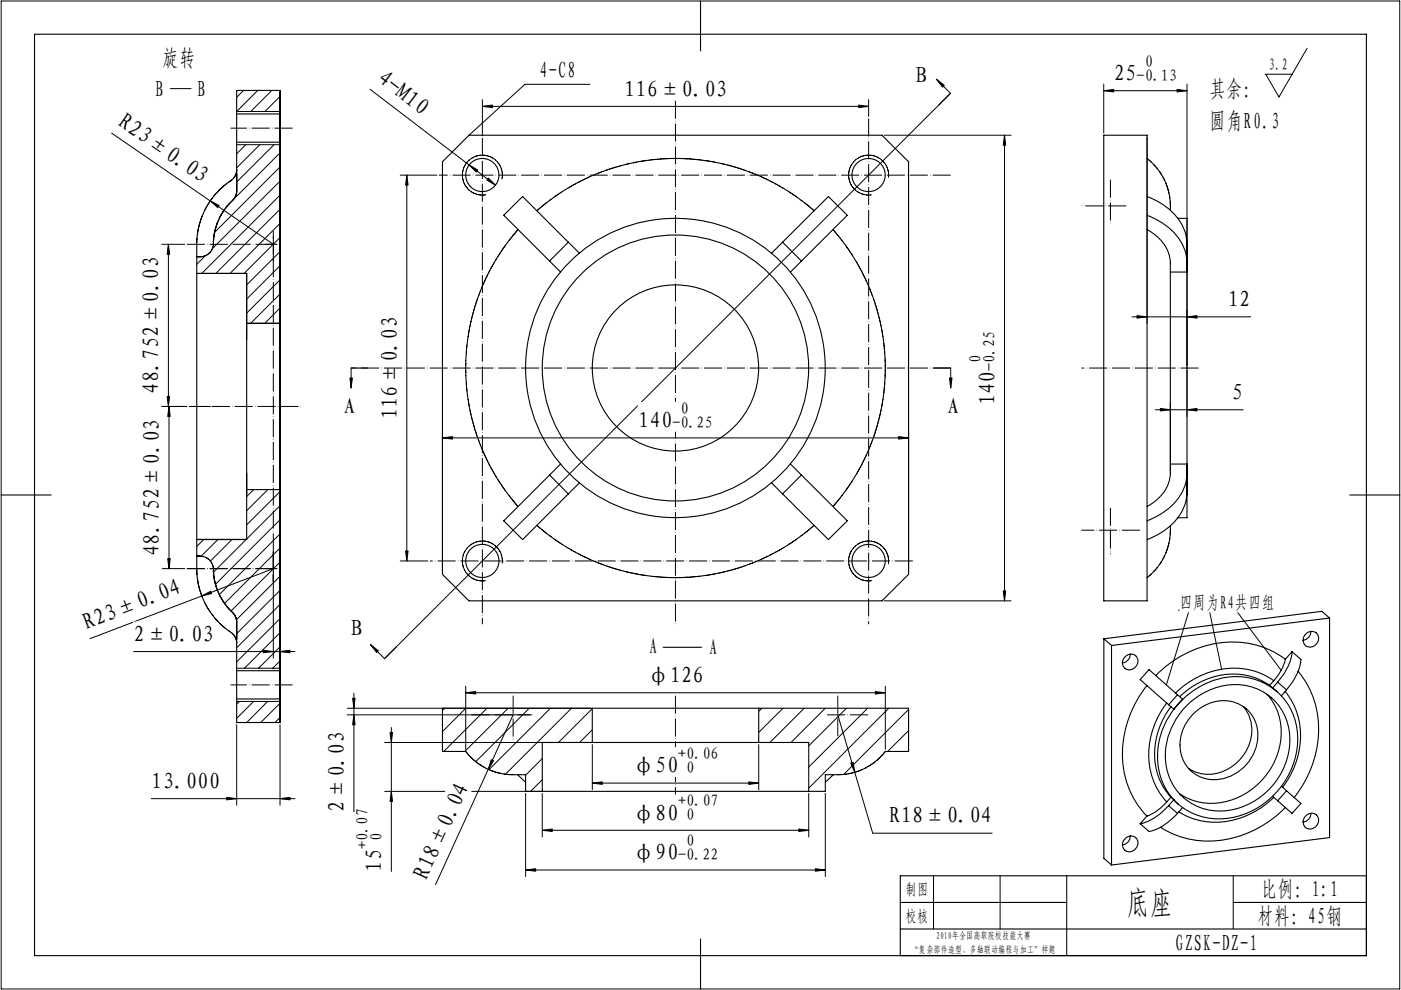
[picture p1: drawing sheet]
<svg xmlns="http://www.w3.org/2000/svg" width="297mm" height="210mm" viewBox="0 0 297 210" stroke-linecap="round" stroke-linejoin="round" font-family="sans-serif">
<g fill="none" stroke="#000" stroke-width=".23">
<path d="M7.3 7.3h282.4v195.4h-282.4zM148.5 .2v10.6M201.5 19.8l-2.5 2.5M50.2 36.2a3.4 3.4 0 0 1-2.1 2.7l-2.3 2.2-2.1 2.9-.9 1.9-.6 1.8-.4 2.9-.1 70.3M50.2 24.2h9.2M50.2 30.2h9.2M59.3 36.8v25.4M99.4 28.7h87.6l5.6 5.6v87.5l-5.6 5.6h-87.6l-5.6-5.6v-87.5zM234 28.7h9.2v98.7h-9.2zM243.2 33.6l2.1 2.1 1.6 2.5 .5 1.3 .6 2.1 .1 3M41.7 58h10.6v56.4h-10.6M45.2 51.8a2.8 2.8 0 0 1-2.6 2.7h-.9"/>
<path d="M45.3 51.8l.1-2.3 .7-2.2 .7-1.5 1.4-2.1a6.4 6.4 0 0 0 2-2.8v-21.7h9.2v134h-9.2v-21.4a4.8 4.8 0 0 0-1.9-3l-1.1-1.5-1.1-2.2-.7-2.2-.1-2.3M59.3 43.9h.1M109.8 48.7l-2.8 3.5-1.7 2.7-1.9 3.4-1.6 3.5-1.2 3.6-1.1 4.7-.6 3.8-.2 3.5 .2 4.8 .6 3.8 .7 3.5 1.3 4 1.9 4.4 1.9 3.3 1.7 2.7 2.8 3.5M113.8 44.7l3.8-3 2.7-1.7 3.4-1.9 3.8-1.6 4-1.3 4-.9 2.9-.4 3.9-.3 4.1 .1 4.5 .6 4.1 .9 3.9 1.3 3.8 1.6 3.4 1.9 3 1.9 3.5 2.8M116.5 55.4l2.3 2.3M120.5 51.4l-4 4M120.5 51.4l2.3 2.3M120.5 51.4l-9.7-9.7-4 4 9.7 9.7M163.6 53.7l12-12 4 4-12 12M165.9 51.4l4 4M176.6 48.7l2.8 3.5 2.3 3.5 1.6 3.1 1.4 3.3 1.2 3.3 1.1 4.7 .5 4.1 .2 3.5-.2 4.2-.5 4.1-.8 3.5-1.2 4-1.7 3.8-1.6 3.1-2.3 3.5-2.8 3.5M243.2 48.7a8.5 8.5 0 0 1 4.9 7.1v44.5a8.5 8.5 0 0 1-4.9 7.1"/>
<path d="M243.2 45.7a12.9 12.9 0 0 1 8.3 8.2l.1 1.5M243.2 41.7a12.8 12.8 0 0 1 8.3 8.2l.1 1.5v6.3h-3.5M249.7 46.3h2v63.5h-2M52.3 68.6h7.1M74.4 78.1h3.6M198 78.1h3.6M118.8 98.4l-12 12.1 4 3.9 9.7-9.6M167.6 98.4l12 12.1-4 3.9-12-12M248.1 98.4h3.5M.3 105h10.5M41.7 118h.9a2.85 2.85 0 0 1 2.6 2.6M52.3 103.8h7.1"/>
<path d="M59.3 110.2v25.4M113.8 111.4l3.8 3 2.7 1.8 3.4 1.8 3.8 1.7 4 1.2 4 1 2.9 .4 3.9 .2 4.1-.1 4.5-.5 4.1-1 3.9-1.2 3.8-1.7 3.4-1.8 3-2 3.5-2.8M116.5 100.8l4 4M122.8 102.4l-2.3 2.4M169.9 100.8l-4 4M248.1 111.5l-.1 3.1-.6 2-.5 1.4-1.6 2.5-2.1 2M251.6 104.8a11.1 11.1 0 0 1-6.4 8.7l-2 .9M251.6 100.8a11.1 11.1 0 0 1-6.4 8.7l-2 1M286.2 105h10.6M41.7 120.6l.4 3.5 .6 2.1 .7 1.7 2.1 3.1 2.1 2.1a6.6 6.6 0 0 1 2.4 2.4l.2 .7M59.3 128.5h.1M84 137.2l-2.5 2.5"/>
<path d="M140.6 137.3h8.1M234 135.5v46.6l1.7 1.4M234 135.5l1.7 1.4M235.7 136.9v46.6M238.7 139.1a1.57 1.57 0 0 1 2.3 .2 1.57 1.57 0 0 1-.4 2.3 1.57 1.57 0 0 1-2.4-.1 1.57 1.57 0 0 1 .5-2.4zM239.6 138.7a1.93 1.93 0 0 1-1.6 2M272.5 139.8a20.1 20.1 0 0 0-22.1-.6 24 24 0 0 0-5.4 4.1M272.5 139.8l-.7 2.1-1.7 2.5M273.9 138.2a11.2 11.2 0 0 1-3 6.5M273.9 138.2l1.9 1.7a11.4 11.4 0 0 1-3 6.4M273.9 138.2l-1.4 1.6M277 134.3a1.57 1.57 0 0 1 2.3 .2 1.57 1.57 0 0 1-.4 2.3 1.58 1.58 0 0 1-2.4-.1 1.58 1.58 0 0 1 .5-2.4z"/>
<path d="M278 133.9a1.94 1.94 0 0 1-1.7 1.9M281.9 131.1v46.6l-46.2 5.8M281.9 131.1l-46.2 5.8M281.9 131.1l-1.6-1.4-46.3 5.8M50.2 148.3h9.2M50.2 142.3h9.2M93.8 150.2h98.8v9.2h-4.9l-1.3 1.4-1.3 1.1-1.8 1.1-1.1 .5-2.7 .7-4.5 .1v3.6h-63.6v-3.6l-4.5-.1-2.6-.7-1.2-.5-1.8-1.1-1.3-1.1-1.3-1.4h-4.9zM125.6 150.2v7.3M160.9 150.2v7.3M243.2 145.4a22.3 22.3 0 0 0-3.8 22 18.3 18.3 0 0 0 3.8 5.7M243.6 142l7.1 6.3-1.8 2.1-7.2-6.3zM247.4 149.1a16.9 16.9 0 0 0-1.9 18.5l1.9 2.5"/>
<path d="M248.3 149.9a15.3 15.3 0 0 0-1 18.1l1 1.1M249.7 147.4l-1.9 2.1M251.5 149.8a13.8 13.8 0 0 1 15.6-3.4 11.9 11.9 0 0 1 5.9 14.3 15.3 15.3 0 0 1-15.7 11.2 11.6 11.6 0 0 1-10.1-13.6 15.8 15.8 0 0 1 4.3-8.5zM253.5 151a8 8 0 0 1 11.6 .2 8.8 8.8 0 0 1-2.5 12.4 7.7 7.7 0 0 1-11.5-1.8 8.7 8.7 0 0 1 2.4-10.8zM263.6 149.8a8.4 8.4 0 0 1-.6 11.1 8.5 8.5 0 0 1-11 2.1M268.6 147.3a13.2 13.2 0 0 1 .9 15.6 14.5 14.5 0 0 1-16.9 6.8l-2.5-1.4M269.2 145.4a14.9 14.9 0 0 0-18 1.4l-1.1 1M269.2 145.4l.6 .5M269.8 145.9l1 .8M270.1 144.4a15.8 15.8 0 0 0-18.5 .6l-2.4 2M270.1 144.4l-.9 1M270.8 146.7a14.1 14.1 0 0 0-16.6-1 16.6 16.6 0 0 0-7.9 19.8 12.7 12.7 0 0 0 3.5 5"/>
<path d="M270.8 146.7a14.3 14.3 0 0 1 2.8 16.8 16.9 16.9 0 0 1-17.4 10 12.9 12.9 0 0 1-6.4-3M270.9 144.7l-1.1 1.2M270.9 144.7l1.9 1.6M272.5 146.6a16.3 16.3 0 0 1 .3 19.2l-.9 1.2M272.8 146.3l-1.1 1.3M275.2 142.4a20.5 20.5 0 0 1 1.9 22.4l-1.7 3-1 1.4M109.7 164.3l1.7 1.6M115 167.9v-10.4h56.5v10.4M176.7 164.3l-1.7 1.6M238.7 177.7a1.56 1.56 0 0 1 2.3 .2 1.56 1.56 0 0 1-.4 2.3 1.57 1.57 0 0 1-2.4-.2 1.57 1.57 0 0 1 .5-2.3zM239.6 177.3a1.89 1.89 0 0 1-1.6 1.9M243.2 173.1l-1.5 1.6"/>
<path d="M247.4 170.1l-2.3 2-1.9 1M247.8 170.9a11.2 11.2 0 0 1-6.1 3.8M247.8 170.9l1.9 1.6M248.3 169.1l.6 .6M248.3 169.1l-.9 1M248.9 169.7l.9 .8M248.9 169.7l-1.1 1.2M249.7 172.5a12 12 0 0 1-6.1 3.9l-1.9-1.7M250.7 171.3l-1 1.2M270.1 169.1a16.8 16.8 0 0 1-18.8 3.8l-1.4-.7M271.7 166.8l1.1 .9M272.5 171.3a22.3 22.3 0 0 1-21.7 6.3l-3.2-1.2-1.6-.9"/>
<path d="M272.8 167.7l3 2.7-1.9 2.1-4.1-3.6M272.8 167.7l-1.9 2.1M277 172.9a1.57 1.57 0 0 1 2.3 .2 1.57 1.57 0 0 1-.4 2.3 1.54 1.54 0 0 1-2.2 .1 1.54 1.54 0 0 1-.1-2.2zM278 172.5a1.94 1.94 0 0 1-1.7 1.9M148.5 199.2v10.6M190.9 197h98.8M190.9 191.4h35.3M261.5 191.4h28.2M289.7 185.8h-98.8v16.9"/>
<circle cx="102.3" cy="37.1" r="3.5"/>
<circle cx="184.2" cy="37.1" r="3.5"/>
<circle cx="143.2" cy="78" r="31.8"/>
<circle cx="143.2" cy="78" r="17.6"/>
<circle cx="143.2" cy="78" r="28.2"/>
<circle cx="102.3" cy="119" r="3.5"/>
<circle cx="184.2" cy="119" r="3.5"/>
</g>
<g fill="none" stroke="#000" stroke-width=".21">
<path d="M.3 .2h296.5v209.6h-296.5zM36.1 18.8h4.4M51.6 19.2l-1.4 1.4M54.6 19.2l-4.4 4.4h9.2M57.6 19.2l-4.4 4.4M78.4 18.9l26.7 20.4M125.1 17.9h-13.8l-11.9 10.8M198.5 16.8l3 3-120 119.9-3-3M234 19.2h17.7M234 17.8v10.4M251.7 17.8v59.8M277.1 10.2l-5.9 10.4-2.8-4.9h5.6"/>
<path d="M23.7 28.2l34.3 23.6M50.2 30.7h9.2M52.1 30.7l-1.9 1.9M55.1 30.7l-4.9 4.9M58.1 30.7l-7.9 7.9M59.4 38.4l-14.4 14.3M59.4 35.4l-13.9 13.9M59.4 32.4l-9.8 9.8M59.4 23.5l-.2 .1M59.4 20.4l-3.2 3.2M84.9 37.1h7.7M86.3 37.1v81.9"/>
<path d="M102.3 22.6h81.9M102.3 21.1v7.7M106.4 38a4.2 4.2 0 0 0-3.4-5 4.2 4.2 0 0 0-4.9 3.4 4.2 4.2 0 0 0 3.4 4.9h1.5M184.2 21.1v3.6M187.4 28.7h27M188.4 37.6a4.2 4.2 0 0 0-4.1-4.7 4.2 4.2 0 0 0-4.4 4.5 4.2 4.2 0 0 0 4.9 3.9M213 28.7v98.7M243.2 29.1v39.5M34.3 51.8h4.9M35.7 51.8v34.4M43.5 54.2l-1.8 1.8M59.4 56.4l-7.1 7"/>
<path d="M59.4 50.4l-7.7 7.6M59.4 47.4l-10.6 10.6M59.4 44.4l-13.6 13.6M59.4 41.4l-16.6 16.6M59.4 59.4l-7.1 7M59.4 53.4l-7.1 7M59.4 65.3l-3.3 3.3M59.4 62.4l-6.3 6.2M59.4 68.3l-.3 .3M74.4 78.1v4.2M201.6 78.1v4.2M240 67.2h25.2"/>
<path d="M251.7 78.5v9.8M34.3 86.2h5.3M35.8 86.2v34.4M93.8 92.9h98.8M93.8 91.5v29.9M192.6 91.5v29.9M245 86.9h18.6M248.1 85.5v14.4M43.2 114.4l-1.5 1.5M46.2 114.4l-3.6 3.6M49.2 114.4l-4.6 4.6M52.2 114.4l-6.9 6.9"/>
<path d="M53.8 103.8l-1.5 1.5M56.8 103.8l-4.5 4.5M58 117.4v22.2M59.3 110.6v29M59.4 107.3l-7.1 7M59.4 113.2l-12.9 12.9M59.4 116.2l-11.8 11.8M59.4 104.3l-7.1 7M59.4 110.3l-13.7 13.6M59.4 119.2l-10.4 10.4M84.9 119h5.8M106.5 119.4a4.2 4.2 0 0 0-4.1-4.7 4.2 4.2 0 0 0-4.4 4.5 4.2 4.2 0 0 0 4.9 4"/>
<path d="M188.4 119.6a4.2 4.2 0 0 0-3.6-4.8 4.2 4.2 0 0 0-4.8 3.4 4.2 4.2 0 0 0 3.3 4.9l1.5 .1M28.3 138.2h34.2M34.4 120.6h4.8M58 120.6l-38.9 14.9M59.4 122.2l-9.3 9.2M59.4 125.2l-9.2 9.2M59.4 128.2l-9.2 9.2M59.4 131.2l-9.2 9.2M59.4 134.2l-7.6 7.5M59.4 137.2l-4.6 4.5M187.4 127.4h27M249.8 129.4h13.5"/>
<path d="M252.1 129.4l-4.8 15.9M256.4 129.4l2.6 12.7M262 129.4l9.7 12.8M50.2 153.7v17.1M50.2 148.8h9.2M50.2 141.7h9.2M50.8 148.8l-.6 .6M53.8 148.8l-3.6 3.6M56.7 148.8l-4.4 4.4M59.4 153.7v17.1M59.4 140.2l-1.6 1.5M59.4 149.2l-4.1 4"/>
<path d="M59.4 152.2l-1.1 1M73.6 150.2h51.5M73.6 151.6h38.7M75 147v25.2M81.6 157.5h43.5M83 154.3v30.5M94.3 150.2l-.5 .5M98.7 146.9h89M98.7 145.5v13.4M98.8 150.2l-5 5M103.2 150.2l-9.1 9.2M107.7 150.2l-9.2 9.2"/>
<path d="M108.8 151.6l-16.5 36M112.2 150.2l-11.3 11.3M116.7 150.2l-13 13M121.2 150.2l-14 14M125.6 150.3l-7.2 7.2M125.6 154.8l-2.7 2.7M125.6 157.9v9.6M160.9 157.9v9.6M161.5 150.2l-.6 .7M166 150.2l-5.1 5.1M170.5 150.2l-7.3 7.3M175 150.2l-7.3 7.3"/>
<path d="M177.6 151.6l7.4 25.1h25.4M179.5 150.2l-8 8M184 150.2l-12.5 12.5M187.7 145.5v13.4M188.4 150.2l-16.9 17M192.6 150.5l-13.7 13.7M192.6 155l-4.4 4.4M32.1 169.4h30.4M81.6 167.9h32.9M111.4 168.3v17.6M115 160.9l-3.6 3.5M115 165.4l-2.5 2.5"/>
<path d="M115 176.1h56.5M115 168.3v9.2M125.6 166.1h35.3M171.5 168.3v9.2M175 168.3v17.6M111.4 184.5h63.6M197.9 185.8v11.2M212 185.8v11.2M226.2 185.8v16.9M261.5 185.8v11.2"/>
</g>
<g fill="none" stroke="#000" stroke-width=".21" stroke-dasharray="3.8 .5 .1 .5" stroke-linecap="butt">
<path d="M62 27.2h-13.1M102.3 29.3v103.1M143.2 21.4v111M184.2 25.1v107.3M201.6 37.1h-108.6M235.4 38.1v9.4M39.6 51.8h19.2M56.2 51.8h2.6M58 55.5v-6.5M238.8 43.7h-9.5M201.6 78.1h-127.2M254.1 78.1h-24.8"/>
<path d="M40.1 86.2h23.7M40.9 86.2h5.3M58 117v6.4M58 117v-68M193.5 119h-102.3M235.4 107.7v9.9M241.7 112.5h-12.4M39.6 120.6h19.2M56.2 120.6h2.6M62 145.3h-13.1M100 151.6h12.8M108.8 147.6v9.2"/>
<path d="M143.2 147.6v23.7M175.4 151.6h9M177.6 147.6v8.5"/>
</g>
<g fill="#000" stroke="#000" stroke-width=".21">
<path d="M198.5 16.8l1.7 1.3-.3 .4zM234 19.2l2.1-.2v.5zM249.6 19l2.1 .2-2.1 .3zM86.3 37.1l.2 2.2h-.5zM99.5 35l1.8 1.1-.3 .4zM103.5 37.8l1.6 1.5-1.9-1.1zM102.3 22.6l2.1-.3v.5zM182.1 22.3l2.1 .3-2.1 .2zM213 28.7l.2 2.1h-.5zM35.7 51.8l.3 2.1h-.6zM44.6 42.6l1.9 1-.3 .4zM241.1 67l2.1 .2-2.1 .3z"/>
<path d="M251.7 67.2l2.1-.2v.5zM35.4 84.1h.6l-.3 2.1zM35.8 86.2l.3 2.1h-.5zM74.2 80.2h.5l-.3 2.1zM93.8 92.9l2.1-.3v.5zM190.5 92.6l2.1 .3-2.1 .2zM201.3 80.2h.5l-.2 2.1zM246 86.6l2.1 .3-2.1 .3zM251.7 86.9l2.1-.3v.6zM35.6 118.5h.5l-.3 2.1zM86 116.9h.5l-.2 2.1zM42.8 126.4l1.9-1 .1 .5z"/>
<path d="M55.8 137.9l2.2 .3-2.2 .3zM59.3 138.2l2.2-.3v.6zM78.5 136.7l1.7 1.3-.3 .4zM212.7 125.3h.5l-.2 2.1zM74.8 148.1h.5l-.3 2.1zM75 151.6l.3 2.1h-.5zM82.7 155.4h.5l-.2 2.1zM98.7 146.9l2.2-.2v.5zM185.6 146.7l2.1 .2-2.1 .3zM48.1 169.1l2.1 .3-2.1 .3zM59.4 169.4l2.1-.3v.6zM83 167.9l.2 2.1h-.5z"/>
<path d="M104.2 161.1l.4 .3-1.1 1.8zM115 176.1l2.1-.3v.6zM125.6 166.1l2.1-.3v.6zM158.7 165.8l2.2 .3-2.2 .3zM169.4 175.8l2.1 .3-2.1 .3zM180.4 161.8l.5-.1 .3 2.1zM111.4 184.5l2.2-.2v.5zM172.9 184.3l2.1 .2-2.1 .3z"/>
</g>
<g fill="#fff" stroke="#fff" stroke-width=".21">
<path d="M29.6 88.9h4.8v29h-4.8z" fill-rule="evenodd"/>
<path d="M29.4 54.5h4.9v29h-4.9z" fill-rule="evenodd"/>
<path d="M16.8 129.6l20.4-7.7 1.7 4.5-20.3 7.8z" fill-rule="evenodd"/>
<path d="M27.2 23.1l17.9 12.3-2.7 4-17.9-12.3z" fill-rule="evenodd"/>
<path d="M205.5 70.1h6.1v15.9h-6.1z" fill-rule="evenodd"/>
<path d="M80 67.2h4.9v21.7h-4.9z" fill-rule="evenodd"/>
<path d="M132.3 16.3h21.8v4.8h-21.8z" fill-rule="evenodd"/>
<path d="M114.5 12.3h7.5v4.8h-7.5z" fill-rule="evenodd"/>
<path d="M236.1 11.7h13.5v6.1h-13.5z" fill-rule="evenodd"/>
<path d="M260.3 61h4.9v4.8h-4.9z" fill-rule="evenodd"/>
<path d="M261.2 80.7h2.4v4.8h-2.4z" fill-rule="evenodd"/>
<path d="M135.3 85.4h15.8v6.1h-15.8z" fill-rule="evenodd"/>
<path d="M75.5 171.4h6.1v13.4h-6.1z" fill-rule="evenodd"/>
<path d="M95.7 165.2l4.4 2-9 19.8-4.4-2z" fill-rule="evenodd"/>
<path d="M137.2 140.7h12.1v4.8h-12.1z" fill-rule="evenodd"/>
<path d="M134.1 158.6h18.2v6.1h-18.2z" fill-rule="evenodd"/>
<path d="M134.1 168.6h18.2v6.1h-18.2z" fill-rule="evenodd"/>
<path d="M134.1 177h18.2v6.1h-18.2z" fill-rule="evenodd"/>
<path d="M137.7 134.6h1.6v4.8h-1.6z" fill-rule="evenodd"/>
<path d="M150.4 134.9h1.6v4.8h-1.6z" fill-rule="evenodd"/>
<path d="M68.8 155.2h4.8v16.9h-4.8z" fill-rule="evenodd"/>
<path d="M188.5 170.5h21.9v4.8h-21.9z" fill-rule="evenodd"/>
<path d="M256.6 10.2h20.5v11.1h-20.5z" fill-rule="evenodd"/>
<path d="M256.6 23.2h14.6v4.8h-14.6z" fill-rule="evenodd"/>
<path d="M33 16.5h1.6v4.8h-1.6z" fill-rule="evenodd"/>
<path d="M41.9 16.5h1.6v4.8h-1.6z" fill-rule="evenodd"/>
<path d="M34.5 9.9h6.8v4.8h-6.8z" fill-rule="evenodd"/>
<path d="M32.1 163.2h14.5v4.8h-14.5z" fill-rule="evenodd"/>
<path d="M250.2 125.9h20v3.9h-20z" fill-rule="evenodd"/>
<path d="M192 186.9h4.8v3.4h-4.8z" fill-rule="evenodd"/>
<path d="M192 192.5h4.8v3.4h-4.8z" fill-rule="evenodd"/>
<path d="M239.1 188h9.5v6.8h-9.5z" fill-rule="evenodd"/>
<path d="M249.3 197.5h17.3v4.8h-17.3z" fill-rule="evenodd"/>
<path d="M267.5 186.2h16.2v4.8h-16.2z" fill-rule="evenodd"/>
<path d="M266.7 191.8h17.8v4.8h-17.8z" fill-rule="evenodd"/>
<path d="M198.5 197.4h20v2.1h-20z" fill-rule="evenodd"/>
<path d="M193.3 200.3h30.4v2h-30.4z" fill-rule="evenodd"/>
<path d="M82.3 13.9l9.6 7.3-2.9 3.9-9.6-7.4z" fill-rule="evenodd"/>
<path d="M28.3 132h17v4.8h-17z" fill-rule="evenodd"/>
</g>
<text font-size="6.8" x="239.1" y="193.8">底座</text>
<g font-size="4.8">
<text x="34.5" y="14.1">旋转</text>
<text x="79.7" y="17.3" transform="rotate(37 79.7 17.3)">4-M10</text>
<text x="114.5" y="16.5">4-C8</text>
<text x="194.1" y="17.6">B</text>
<text x="236.1" y="17.2">25</text>
<text x="33" y="20.6">B</text>
<text x="41.9" y="20.6">B</text>
<text x="132.3" y="20.5">116±0.03</text>
<text x="256.6" y="20.6">其余：</text>
<text x="24.8" y="26.6" transform="rotate(35 24.8 26.6)">R23±0.03</text>
<text x="256.6" y="27.4">圆角R0.3</text>
<text x="260.3" y="65.1">12</text>
<text x="33.7" y="83.5" transform="rotate(-90 33.7 83.5)">48.752±0.03</text>
<text x="72.9" y="87.9">A</text>
<text x="84.3" y="88.9" transform="rotate(-90 84.3 88.9)">116±0.03</text>
<text x="200.9" y="87.9">A</text>
<text x="211" y="86" transform="rotate(-90 211 86)">140</text>
<text x="261.2" y="84.8">5</text>
<text x="135.3" y="90.8">140</text>
<text x="33.8" y="117.9" transform="rotate(-90 33.8 117.9)">48.752±0.03</text>
<text x="18.3" y="133.6" transform="rotate(-21 18.3 133.6)">R23±0.04</text>
<text x="28.3" y="136.2">2±0.03</text>
<text x="74.4" y="134.9">B</text>
<text x="137.7" y="138.8">A</text>
<text x="150.4" y="139">A</text>
<text x="137.2" y="144.9">φ126</text>
<text x="32.1" y="167.3">13.000</text>
<text x="134.1" y="164">φ50</text>
<text x="73" y="172.1" transform="rotate(-90 73 172.1)">2±0.03</text>
<text x="134.1" y="174">φ80</text>
<text x="188.5" y="174.6">R18±0.04</text>
<text x="81" y="184.8" transform="rotate(-90 81 184.8)">15</text>
<text x="134.1" y="182.5">φ90</text>
<text x="90.5" y="186.8" transform="rotate(-65 90.5 186.8)">R18±0.04</text>
<text x="267.5" y="190.3">比例：1:1</text>
<text x="266.7" y="196">材料：45钢</text>
<text x="249.3" y="201.6">GZSK-DZ-1</text>
</g>
<text font-size="3.9" x="250.2" y="129.2">四周为R4共四组</text>
<g font-size="3.4">
<text x="241" y="17.1">-0.13</text>
<text x="242.7" y="14.2">0</text>
<text x="269.1" y="14.8">3.2</text>
<text x="208" y="77" transform="rotate(-90 208 77)">0</text>
<text x="210.9" y="78.7" transform="rotate(-90 210.9 78.7)">-0.25</text>
<text x="144.3" y="87.8">0</text>
<text x="142.6" y="90.8">-0.25</text>
<text x="143.8" y="161">+0.06</text>
<text x="145.5" y="164">0</text>
<text x="143.8" y="171">+0.07</text>
<text x="80.9" y="178.3" transform="rotate(-90 80.9 178.3)">0</text>
<text x="145.5" y="174">0</text>
<text x="145.5" y="179.5">0</text>
<text x="78" y="180" transform="rotate(-90 78 180)">+0.07</text>
<text x="143.8" y="182.4">-0.22</text>
<text x="192" y="189.8">制图</text>
<text x="192" y="195.5">校核</text>
</g>
<g font-size="2.1">
<text x="193.3" y="202.1">“复杂部件造型、多轴联动编程与加工”样题</text>
<text x="198.5" y="199.2">2010年全国高职院校技能大赛</text>
</g>
</svg>
